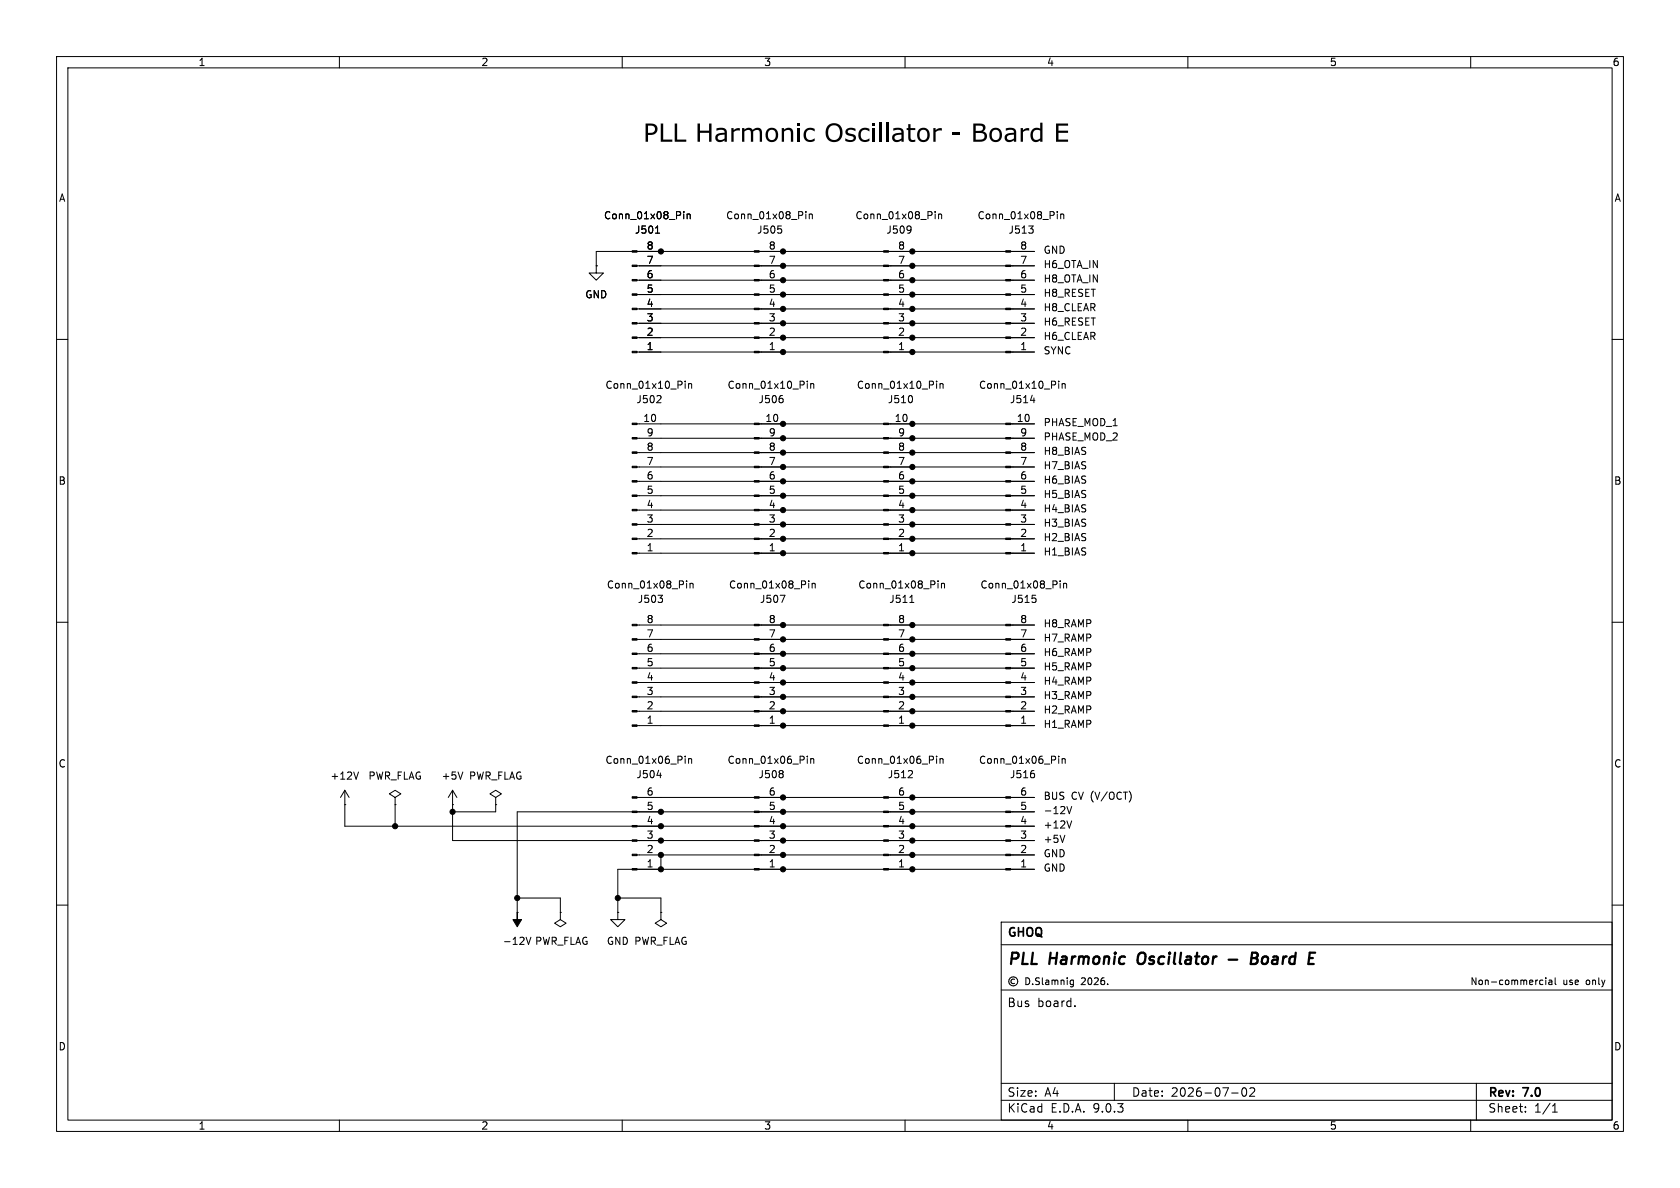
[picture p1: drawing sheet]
<svg xmlns="http://www.w3.org/2000/svg" width="297mm" height="210mm" viewBox="0 0 297 210" stroke-linecap="round" stroke-linejoin="round" font-family="sans-serif">
<g fill="none" stroke="#000" stroke-width=".18">
<path d="M10 10h277v190h-277zM12 12h273v186h-273zM60 10v2M110 10v2M160 10v2M210 10v2M260 10v2M120.9 37.4v.1M120.9 37.8v.9M121.5 38l.2-.2 .3 .1v.8M121.5 37.8v.9M137.5 39.9h.6"/>
<path d="M142.5 37.4v.1M142.5 37.8v.9M143.1 38l.1-.2 .4 .1v.8M143.1 37.8v.9M165.3 37.4v.1M165.3 37.8v.9M165.9 37.8v.9M165.9 38l.2-.2 .3 .1 .1 .8M181.9 39.9h.8l-.5 .5M186.9 37.4v.1M186.9 37.8v.9M187.5 38l.2-.2 .3 .1 .1 .8"/>
<path d="M187.5 37.8v.9M105.4 47v1.3h-1.3l1.3 1.2 1.3-1.2h-1.3M105.4 47h.1M112.6 59.7h70.3M112.6 57.2h70.3M112.6 54.6h70.3M112.6 52.1h70.3M112.6 49.5h70.3M112.6 47h70.3M115.9 41.2h.7M138.1 40.5l.1 .2-.1 .5M160.9 40l.1 .1a1.07 1.07 0 0 1-.1 1"/>
<path d="M161.1 40.5l-.2 .2M182.5 40.5l.2 .2-.2 .5M182.9 44.5h-77.5v2.5M10 60h2M112.6 62.2h70.3M112.6 77.5h70.3M112.6 74.9h70.3M116.7 70l.2 .2-.1 .3-.7 .7h.8M121.1 67.4v.1M121.1 67.8v.9M121.7 67.9l.2-.1 .3 .1 .1 .8M121.7 67.8v.9"/>
<path d="M138.3 70.5l.2 .1-.2 .5M142.7 67.4v.1M142.7 67.8v.9M143.3 67.8v.9M143.3 67.9l.2-.1 .3 .1 .1 .8M161.2 70l.1 .4-.1 .7M165.6 67.4v.1M165.6 67.8v.9M166.2 67.8v.9M166.2 67.9l.2-.1 .3 .1v.8M182.2 70.8h.8M187.2 67.4v.1"/>
<path d="M187.2 67.8v.9M187.8 67.8v.9M187.8 67.9l.2-.1 .3 .1v.8M285 60h2M112.6 97.8h70.3M112.6 95.3h70.3M112.6 92.7h70.3M112.6 90.2h70.3M112.6 87.6h70.3M112.6 85.1h70.3M112.6 82.6h70.3M112.6 80h70.3"/>
<path d="M10 110h2M112.6 118.1h70.3M112.6 115.6h70.3M112.6 113h70.3M112.6 110.5h70.3M116.3 105.2h.8l-.4 .5M117 105.8l.1 .2-.1 .4M121.4 102.7v.1M121.4 103.1v.9M122 103.2l.2-.1 .3 .1v.8M122 103.1v.9M137.9 105.2h.9l-.6 1.3"/>
<path d="M143 102.7v.1M143 103.1v.9M143.6 103.1v.9M143.6 103.2l.2-.1 .3 .1v.8M160.8 106.5h.8M165.8 102.7v.1M165.8 103.1v.9M166.4 103.2l.2-.1 .3 .1 .1 .8M166.4 103.1v.9M182.5 105.2h.6M183 105.8l.2 .2-.2 .4M187.4 102.7v.1"/>
<path d="M187.4 103.1v.9M188 103.2l.2-.1 .3 .1 .1 .8M188 103.1v.9M285 110h2M61 139.7v6.4h121.9M61 139.7l-.8 1.3M61 139.7l.7 1.3M63.4 136.5l-.4 1.2M80 139.7v8.9h102.9M80 139.7l-.8 1.3M80 139.7l.8 1.3M81.8 136.5l-.4 1.2"/>
<path d="M112.6 128.3h70.3M112.6 125.7h70.3M112.6 123.2h70.3M112.6 120.7h70.3M116.1 137.1h.8M121.1 133.7v.1M121.1 134.1v.8M121.7 134.2l.2-.1 .3 .1 .1 .7M121.7 134.1v.8M138.3 136.3l.2 .2-.2 .2M138.3 136.8l.2 .2-.2 .4M142.7 133.7v.1"/>
<path d="M142.7 134.1v.8M143.3 134.1v.8M143.3 134.2l.2-.1 .3 .1 .1 .7M161.2 136.3l.1 .2v.3l-.8 .7h.8M165.6 133.7v.1M165.6 134.1v.8M166.2 134.2l.2-.1 .3 .1v.7M166.2 134.1v.8M182.8 136.8l.1 .1-.1 .5M187.2 133.7v.1M187.2 134.1v.8M187.8 134.2l.2-.1 .3 .1v.7"/>
<path d="M187.8 134.1v.8M61 142.2h.1M69.8 141l-1-.7 1-.6 1.1 .6-1.1 .7v1.2M69.8 142.2h.1M69.8 142.2v3.9M80 142.2h.1M87.6 141l-1-.7 1-.6 1 .6-1 .7v1.2M87.6 142.2h.1M87.6 142.2v1.3h-7.6M91.4 158.8h7.7v2.5M109.2 158.8h7.6v2.5M112.6 151.1h70.3"/>
<path d="M112.6 141h70.3M116.8 151.1v2.6M182.9 153.7h-73.7v7.6M182.9 143.5h-91.5v17.8M188.3 147.6l-.5 1.3M188.6 142.6l.4 1.2 .5-1.2M189.5 145.1l-.5 1.3M10 160h2M91.4 161.3h.1M93 165.7l.4 1.2 .5-1.2M99.1 161.3v1.3l1 .6-1 .6-1.1-.6 1.1-.6M99.1 161.3h.1"/>
<path d="M109.2 161.3v1.3h1.3l-1.3 1.2-1.3-1.2h1.3M109.2 161.3h.1M116.8 161.3v1.3l1.1 .6-1.1 .6-1-.6 1-.6M116.8 161.3h.1M177 163h108v35h-108zM177 167h108M177 175h108M179.4 173.1a.41 .41 0 0 0-.7 .4 .41 .41 0 0 0 .7 .3M181.4 172.9a.61 .61 0 0 1 .7 .6 .61 .61 0 0 1-.7 .6zM182.6 173.9v.2M183.8 172.9h-.5l-.2 .2 .1 .3 .5 .2v.3l-.2 .2-.4-.1M184.3 172.9v1l.1 .2"/>
<path d="M184.9 173.3h.5v.8M185.4 173.5l-.4 .1-.2 .2 .2 .3 .4-.1M186 173.4l.3-.1 .2 .1M186 173.3v.8M186.5 173.4l.2-.1h.3v.8M186.5 173.4v.7M187.6 173.4l.2-.1h.2l.1 .8M187.6 173.3v.8M188.7 172.9v.1M188.7 173.3v.8M189.8 173.3h-.4l-.2 .2 .1 .5h.5M189.8 173.3v.9l-.3 .3-.3-.1"/>
<path d="M190 177.8v.1M272.4 173.3h.4M272.8 174l-.4 .1M273.3 172.9v.1M273.3 173.3v.8M273.8 173.3h.5l.1 .8M274.4 173.5l-.4 .1-.2 .2 .2 .3 .4-.1M274.9 172.9v1l.2 .2M285 160h2M60 198v2M110 198v2M160 198v2"/>
<path d="M177 191.5h108M177 194.5h108M197 191.5v3M210 198v2M217.7 193.2h1.2M219.7 192.4l.2-.1a.81 .81 0 0 1 .6 .6 .81 .81 0 0 1-.3 .8l-.2 .1a.81 .81 0 0 1-.3-1.4zM221 192.4l.5-.1 .2 .1 .1 .3-.9 1.1h.9M260 198v2M261 191.5v6.5M269.7 196.5v.1M269.7 195.7v.1M274.5 196.6h.8"/>
<path d="M274.5 195.5l.4-.4v1.5"/>
<circle cx="179.1" cy="173.5" r=".8"/>
</g>
<path d="M201.3 168.7a1.5 1.5 0 0 0 0 1.6M217.2 169.6h1.5M221.2 169.4h.7M221.4 168.4h.6a.49 .49 0 0 1 .4 .5 .49 .49 0 0 1-.5 .5l.3 .1a.58 .58 0 0 1-.3 .9h-.8z" fill="none" stroke="#000" stroke-width=".4"/>
<g fill="#000" stroke="#000" stroke-width=".18">
<path d="M111.8 59.6h.8v.2h-.8zM111.8 57h.8v.3h-.8zM111.8 54.5h.8v.2h-.8zM111.8 51.9h.8v.3h-.8zM111.8 49.4h.8v.3h-.8zM111.8 46.9h.8v.2h-.8zM111.8 44.3h.8v.3h-.8zM133.3 59.6h.9v.2h-.9zM133.3 57h.9v.3h-.9zM133.3 54.5h.9v.2h-.9zM133.3 51.9h.9v.3h-.9zM133.3 49.4h.9v.3h-.9z"/>
<path d="M133.3 46.9h.9v.2h-.9zM133.3 44.3h.9v.3h-.9zM156.2 59.6h.9v.2h-.9zM156.2 57h.9v.3h-.9zM156.2 54.5h.9v.2h-.9zM156.2 51.9h.9v.3h-.9zM156.2 49.4h.9v.3h-.9zM156.2 46.9h.9v.2h-.9zM156.2 44.3h.9v.3h-.9zM177.8 59.6h.9v.2h-.9zM177.8 57h.9v.3h-.9zM177.8 54.5h.9v.2h-.9z"/>
<path d="M177.8 51.9h.9v.3h-.9zM177.8 49.4h.9v.3h-.9zM177.8 46.9h.9v.2h-.9zM177.8 44.3h.9v.3h-.9zM111.8 62.1h.8v.3h-.8zM111.8 77.3h.8v.3h-.8zM111.8 74.8h.8v.3h-.8zM133.3 77.3h.9v.3h-.9zM133.3 74.8h.9v.3h-.9zM133.3 62.1h.9v.3h-.9zM156.2 62.1h.9v.3h-.9zM156.2 77.3h.9v.3h-.9z"/>
<path d="M156.2 74.8h.9v.3h-.9zM177.8 77.3h.9v.3h-.9zM177.8 74.8h.9v.3h-.9zM177.8 62.1h.9v.3h-.9zM111.8 97.7h.8v.2h-.8zM111.8 95.1h.8v.3h-.8zM111.8 92.6h.8v.2h-.8zM111.8 90h.8v.3h-.8zM111.8 87.5h.8v.3h-.8zM111.8 85h.8v.2h-.8zM111.8 82.4h.8v.3h-.8zM111.8 79.9h.8v.2h-.8z"/>
<path d="M133.3 97.7h.9v.2h-.9zM133.3 95.1h.9v.3h-.9zM133.3 92.6h.9v.2h-.9zM133.3 90h.9v.3h-.9zM133.3 87.5h.9v.3h-.9zM133.3 85h.9v.2h-.9zM133.3 82.4h.9v.3h-.9zM133.3 79.9h.9v.2h-.9zM156.2 97.7h.9v.2h-.9zM156.2 95.1h.9v.3h-.9zM156.2 92.6h.9v.2h-.9zM156.2 90h.9v.3h-.9z"/>
<path d="M156.2 87.5h.9v.3h-.9zM156.2 85h.9v.2h-.9zM156.2 82.4h.9v.3h-.9zM156.2 79.9h.9v.2h-.9zM177.8 97.7h.9v.2h-.9zM177.8 95.1h.9v.3h-.9zM177.8 92.6h.9v.2h-.9zM177.8 90h.9v.3h-.9zM177.8 87.5h.9v.3h-.9zM177.8 85h.9v.2h-.9zM177.8 82.4h.9v.3h-.9zM177.8 79.9h.9v.2h-.9z"/>
<path d="M111.8 118h.8v.2h-.8zM111.8 115.4h.8v.3h-.8zM111.8 112.9h.8v.3h-.8zM111.8 110.4h.8v.2h-.8zM133.3 118h.9v.2h-.9zM133.3 115.4h.9v.3h-.9zM133.3 112.9h.9v.3h-.9zM133.3 110.4h.9v.2h-.9zM156.2 118h.9v.2h-.9zM156.2 115.4h.9v.3h-.9zM156.2 112.9h.9v.3h-.9zM156.2 110.4h.9v.2h-.9z"/>
<path d="M177.8 118h.9v.2h-.9zM177.8 115.4h.9v.3h-.9zM177.8 112.9h.9v.3h-.9zM177.8 110.4h.9v.2h-.9zM111.8 128.1h.8v.3h-.8zM111.8 125.6h.8v.3h-.8zM111.8 123.1h.8v.2h-.8zM111.8 120.5h.8v.3h-.8zM133.3 128.1h.9v.3h-.9zM133.3 125.6h.9v.3h-.9zM133.3 123.1h.9v.2h-.9zM133.3 120.5h.9v.3h-.9z"/>
<path d="M156.2 128.1h.9v.3h-.9zM156.2 125.6h.9v.3h-.9zM156.2 123.1h.9v.2h-.9zM156.2 120.5h.9v.3h-.9zM177.8 128.1h.9v.3h-.9zM177.8 125.6h.9v.3h-.9zM177.8 123.1h.9v.2h-.9zM177.8 120.5h.9v.3h-.9zM111.8 153.5h.8v.3h-.8zM111.8 151h.8v.3h-.8zM111.8 148.5h.8v.2h-.8zM111.8 145.9h.8v.3h-.8z"/>
<path d="M111.8 143.4h.8v.2h-.8zM111.8 140.8h.8v.3h-.8zM133.3 153.5h.9v.3h-.9zM133.3 151h.9v.3h-.9zM133.3 148.5h.9v.2h-.9zM133.3 145.9h.9v.3h-.9zM133.3 143.4h.9v.2h-.9zM133.3 140.8h.9v.3h-.9zM156.2 153.5h.9v.3h-.9zM156.2 151h.9v.3h-.9zM156.2 148.5h.9v.2h-.9zM156.2 145.9h.9v.3h-.9z"/>
<path d="M156.2 143.4h.9v.2h-.9zM156.2 140.8h.9v.3h-.9zM177.8 153.5h.9v.3h-.9zM177.8 151h.9v.3h-.9zM177.8 148.5h.9v.2h-.9zM177.8 145.9h.9v.3h-.9zM177.8 143.4h.9v.2h-.9zM177.8 140.8h.9v.3h-.9zM91.4 161.3v1.3h.8l-.8 1.2-.7-1.2h.7z"/>
<circle cx="116.8" cy="44.5" r=".46"/>
<circle cx="138.4" cy="44.5" r=".46"/>
<circle cx="138.4" cy="49.5" r=".46"/>
<circle cx="138.4" cy="54.6" r=".46"/>
<circle cx="138.4" cy="52.1" r=".46"/>
<circle cx="138.4" cy="57.2" r=".46"/>
<circle cx="138.4" cy="47" r=".46"/>
<circle cx="138.4" cy="59.7" r=".46"/>
<circle cx="161.3" cy="52.1" r=".46"/>
<circle cx="161.3" cy="44.5" r=".46"/>
<circle cx="161.3" cy="47" r=".46"/>
<circle cx="161.3" cy="54.6" r=".46"/>
<circle cx="161.3" cy="49.5" r=".46"/>
<circle cx="161.3" cy="57.2" r=".46"/>
<circle cx="161.3" cy="59.7" r=".46"/>
<circle cx="138.4" cy="77.5" r=".46"/>
<circle cx="138.4" cy="62.2" r=".46"/>
<circle cx="138.4" cy="74.9" r=".46"/>
<circle cx="161.3" cy="74.9" r=".46"/>
<circle cx="161.3" cy="62.2" r=".46"/>
<circle cx="161.3" cy="77.5" r=".46"/>
<circle cx="138.4" cy="92.7" r=".46"/>
<circle cx="138.4" cy="80" r=".46"/>
<circle cx="138.4" cy="90.2" r=".46"/>
<circle cx="138.4" cy="87.6" r=".46"/>
<circle cx="138.4" cy="95.3" r=".46"/>
<circle cx="138.4" cy="85.1" r=".46"/>
<circle cx="138.4" cy="97.8" r=".46"/>
<circle cx="138.4" cy="82.6" r=".46"/>
<circle cx="161.3" cy="82.6" r=".46"/>
<circle cx="161.3" cy="85.1" r=".46"/>
<circle cx="161.3" cy="97.8" r=".46"/>
<circle cx="161.3" cy="90.2" r=".46"/>
<circle cx="161.3" cy="95.3" r=".46"/>
<circle cx="161.3" cy="87.6" r=".46"/>
<circle cx="161.3" cy="92.7" r=".46"/>
<circle cx="161.3" cy="80" r=".46"/>
<circle cx="138.4" cy="115.6" r=".46"/>
<circle cx="138.4" cy="118.1" r=".46"/>
<circle cx="138.4" cy="113" r=".46"/>
<circle cx="138.4" cy="110.5" r=".46"/>
<circle cx="161.3" cy="113" r=".46"/>
<circle cx="161.3" cy="110.5" r=".46"/>
<circle cx="161.3" cy="115.6" r=".46"/>
<circle cx="161.3" cy="118.1" r=".46"/>
<circle cx="138.4" cy="120.7" r=".46"/>
<circle cx="138.4" cy="125.7" r=".46"/>
<circle cx="138.4" cy="123.2" r=".46"/>
<circle cx="138.4" cy="128.3" r=".46"/>
<circle cx="161.3" cy="120.7" r=".46"/>
<circle cx="161.3" cy="128.3" r=".46"/>
<circle cx="161.3" cy="125.7" r=".46"/>
<circle cx="161.3" cy="123.2" r=".46"/>
<circle cx="69.8" cy="146.1" r=".46"/>
<circle cx="80" cy="143.5" r=".46"/>
<circle cx="91.4" cy="158.8" r=".46"/>
<circle cx="109.2" cy="158.8" r=".46"/>
<circle cx="116.8" cy="148.6" r=".46"/>
<circle cx="116.8" cy="146.1" r=".46"/>
<circle cx="116.8" cy="151.1" r=".46"/>
<circle cx="116.8" cy="143.5" r=".46"/>
<circle cx="116.8" cy="153.7" r=".46"/>
<circle cx="138.4" cy="153.7" r=".46"/>
<circle cx="138.4" cy="148.6" r=".46"/>
<circle cx="138.4" cy="151.1" r=".46"/>
<circle cx="138.4" cy="143.5" r=".46"/>
<circle cx="138.4" cy="146.1" r=".46"/>
<circle cx="138.4" cy="141" r=".46"/>
<circle cx="161.3" cy="153.7" r=".46"/>
<circle cx="161.3" cy="141" r=".46"/>
<circle cx="161.3" cy="148.6" r=".46"/>
<circle cx="161.3" cy="143.5" r=".46"/>
<circle cx="161.3" cy="151.1" r=".46"/>
<circle cx="161.3" cy="146.1" r=".46"/>
</g>
<path d="M142.4 22.9a1.4 1.4 0 0 1 1.6-.1v.4a.9 .9 0 0 0-1.5 .3 .9 .9 0 0 0 1 1.2l.5-.2v.4a1.29 1.29 0 0 1-1.7-.2 1.29 1.29 0 0 1 .1-1.8zM165 22.6h.4v.4l.6-.3h.5v.4h-.6l-.5 .2v1.8h-.4zM182.5 22.9a1.14 1.14 0 0 1 1.4-.2v-1h.4v3.4h-.4v-.3a1.01 1.01 0 0 1-1.2 .2 1.01 1.01 0 0 1-.5-1.1h.4a.73 .73 0 0 0 .4 .8 .73 .73 0 0 0 .9-.2v-1.4a.82 .82 0 0 0-.9-.1 .82 .82 0 0 0-.4 .9h-.4l.1-.6z" fill="#000"/>
<g font-size="4.4">
<text x="113.7" y="26.5">PLL Harmonic</text>
<text x="145.7" y="26.5">Oscillator</text>
<text x="168.1" y="26.5">- Board E</text>
</g>
<g font-size="2.8">
<text x="178" y="171.1">PLL</text>
<text x="185.6" y="171.1">Harmonic</text>
<text x="202" y="171.1">Oscillator</text>
<text x="223.6" y="171.1">Board</text>
</g>
<g font-size="2.1">
<text x="178" y="166">GHOQ</text>
<text x="178" y="178.2">Bus</text>
<text x="183.4" y="178.2">board.</text>
<text x="178" y="196.9">KiCad</text>
<text x="178" y="194.1">Size:</text>
<text x="184.7" y="194.1">A4</text>
<text x="185.7" y="196.9">E.D.A.</text>
<text x="193.3" y="196.9">9.0.3</text>
<text x="200" y="194.1">Date:</text>
<text x="207" y="194.1">2026-07-02</text>
<text x="263" y="194.3">Rev:</text>
<text x="263" y="196.9">Sheet:</text>
<text x="269.4" y="194.3">7.0</text>
<text x="271.2" y="196.9">1/1</text>
</g>
<g font-size="1.8">
<text x="35" y="11.9">1</text>
<text x="85" y="11.9">2</text>
<text x="135" y="11.9">3</text>
<text x="185" y="11.9">4</text>
<text x="235" y="11.9">5</text>
<text x="285" y="11.9">6</text>
<text x="10.3" y="35.9">A</text>
<text x="285.3" y="35.9">A</text>
<text x="106.7" y="39">Conn_01x08_Pin</text>
<text x="112.2" y="41.5">J501</text>
<text x="128.3" y="39">Conn_01x08_Pin</text>
<text x="133.7" y="41.5">J505</text>
<text x="151.1" y="39">Conn_01x08_Pin</text>
<text x="156.6" y="41.5">J509</text>
<text x="172.7" y="39">Conn_01x08_Pin</text>
<text x="178.2" y="41.5">J513</text>
<text x="114.2" y="46.7">7</text>
<text x="114.2" y="44.2">8</text>
<text x="135.8" y="46.7">7</text>
<text x="135.8" y="44.2">8</text>
<text x="158.7" y="46.7">7</text>
<text x="158.7" y="44.2">8</text>
<text x="180.3" y="46.7">7</text>
<text x="180.3" y="44.2">8</text>
<text x="184.4" y="45.1">GND</text>
<text x="184.4" y="47.6">H6_OTA_IN</text>
<text x="103.4" y="52.9">GND</text>
<text x="114.2" y="51.8">5</text>
<text x="114.2" y="49.3">6</text>
<text x="135.8" y="51.8">5</text>
<text x="135.8" y="49.3">6</text>
<text x="158.7" y="51.8">5</text>
<text x="158.7" y="49.3">6</text>
<text x="180.3" y="51.8">5</text>
<text x="180.3" y="49.3">6</text>
<text x="184.4" y="52.7">H8_RESET</text>
<text x="184.4" y="50.1">H8_OTA_IN</text>
<text x="114.2" y="59.4">2</text>
<text x="114.2" y="56.9">3</text>
<text x="114.2" y="54.4">4</text>
<text x="135.8" y="59.4">2</text>
<text x="135.8" y="56.9">3</text>
<text x="135.8" y="54.4">4</text>
<text x="158.7" y="59.4">2</text>
<text x="158.7" y="56.9">3</text>
<text x="158.7" y="54.4">4</text>
<text x="180.3" y="59.4">2</text>
<text x="180.3" y="56.9">3</text>
<text x="180.3" y="54.4">4</text>
<text x="184.4" y="57.8">H6_RESET</text>
<text x="184.4" y="55.2">H8_CLEAR</text>
<text x="114.2" y="62">1</text>
<text x="135.8" y="62">1</text>
<text x="158.7" y="62">1</text>
<text x="180.3" y="62">1</text>
<text x="184.4" y="60.3">H6_CLEAR</text>
<text x="184.4" y="62.8">SYNC</text>
<text x="106.9" y="68.9">Conn_01x10_Pin</text>
<text x="112.4" y="71.5">J502</text>
<text x="128.5" y="68.9">Conn_01x10_Pin</text>
<text x="134" y="71.5">J506</text>
<text x="151.4" y="68.9">Conn_01x10_Pin</text>
<text x="156.9" y="71.5">J510</text>
<text x="173" y="68.9">Conn_01x10_Pin</text>
<text x="178.4" y="71.5">J514</text>
<text x="113.6" y="74.7">10</text>
<text x="114.2" y="77.2">9</text>
<text x="135.2" y="74.7">10</text>
<text x="135.8" y="77.2">9</text>
<text x="158.1" y="74.7">10</text>
<text x="158.7" y="77.2">9</text>
<text x="179.7" y="74.7">10</text>
<text x="180.3" y="77.2">9</text>
<text x="184.4" y="75.5">PHASE_MOD_1</text>
<text x="114.2" y="82.3">7</text>
<text x="114.2" y="79.8">8</text>
<text x="135.8" y="82.3">7</text>
<text x="135.8" y="79.8">8</text>
<text x="158.7" y="82.3">7</text>
<text x="158.7" y="79.8">8</text>
<text x="180.3" y="82.3">7</text>
<text x="180.3" y="79.8">8</text>
<text x="184.4" y="78.1">PHASE_MOD_2</text>
<text x="184.4" y="83.2">H7_BIAS</text>
<text x="184.4" y="80.6">H8_BIAS</text>
<text x="10.3" y="85.9">B</text>
<text x="114.2" y="89.9">4</text>
<text x="114.2" y="87.4">5</text>
<text x="114.2" y="84.8">6</text>
<text x="135.8" y="89.9">4</text>
<text x="135.8" y="87.4">5</text>
<text x="135.8" y="84.8">6</text>
<text x="158.7" y="89.9">4</text>
<text x="158.7" y="87.4">5</text>
<text x="158.7" y="84.8">6</text>
<text x="180.3" y="89.9">4</text>
<text x="180.3" y="87.4">5</text>
<text x="180.3" y="84.8">6</text>
<text x="184.4" y="88.2">H5_BIAS</text>
<text x="184.4" y="85.7">H6_BIAS</text>
<text x="285.3" y="85.9">B</text>
<text x="114.2" y="95">2</text>
<text x="114.2" y="92.5">3</text>
<text x="135.8" y="95">2</text>
<text x="135.8" y="92.5">3</text>
<text x="158.7" y="95">2</text>
<text x="158.7" y="92.5">3</text>
<text x="180.3" y="95">2</text>
<text x="180.3" y="92.5">3</text>
<text x="184.4" y="95.9">H2_BIAS</text>
<text x="184.4" y="90.8">H4_BIAS</text>
<text x="184.4" y="93.3">H3_BIAS</text>
<text x="114.2" y="97.5">1</text>
<text x="135.8" y="97.5">1</text>
<text x="158.7" y="97.5">1</text>
<text x="180.3" y="97.5">1</text>
<text x="184.4" y="98.4">H1_BIAS</text>
<text x="107.2" y="104.2">Conn_01x08_Pin</text>
<text x="112.7" y="106.8">J503</text>
<text x="128.8" y="104.2">Conn_01x08_Pin</text>
<text x="134.3" y="106.8">J507</text>
<text x="151.6" y="104.2">Conn_01x08_Pin</text>
<text x="157.1" y="106.8">J511</text>
<text x="173.2" y="104.2">Conn_01x08_Pin</text>
<text x="178.7" y="106.8">J515</text>
<text x="114.2" y="112.8">7</text>
<text x="114.2" y="110.2">8</text>
<text x="135.8" y="112.8">7</text>
<text x="135.8" y="110.2">8</text>
<text x="158.7" y="112.8">7</text>
<text x="158.7" y="110.2">8</text>
<text x="180.3" y="112.8">7</text>
<text x="180.3" y="110.2">8</text>
<text x="184.4" y="113.6">H7_RAMP</text>
<text x="184.4" y="111.1">H8_RAMP</text>
<text x="114.2" y="117.9">5</text>
<text x="114.2" y="115.3">6</text>
<text x="135.8" y="117.9">5</text>
<text x="135.8" y="115.3">6</text>
<text x="158.7" y="117.9">5</text>
<text x="158.7" y="115.3">6</text>
<text x="180.3" y="117.9">5</text>
<text x="180.3" y="115.3">6</text>
<text x="184.4" y="118.7">H5_RAMP</text>
<text x="184.4" y="116.2">H6_RAMP</text>
<text x="114.2" y="125.5">2</text>
<text x="114.2" y="122.9">3</text>
<text x="114.2" y="120.4">4</text>
<text x="135.8" y="125.5">2</text>
<text x="135.8" y="122.9">3</text>
<text x="135.8" y="120.4">4</text>
<text x="158.7" y="125.5">2</text>
<text x="158.7" y="122.9">3</text>
<text x="158.7" y="120.4">4</text>
<text x="180.3" y="125.5">2</text>
<text x="180.3" y="122.9">3</text>
<text x="180.3" y="120.4">4</text>
<text x="184.4" y="123.8">H3_RAMP</text>
<text x="184.4" y="121.3">H4_RAMP</text>
<text x="114.2" y="128">1</text>
<text x="135.8" y="128">1</text>
<text x="158.7" y="128">1</text>
<text x="180.3" y="128">1</text>
<text x="184.4" y="126.3">H2_RAMP</text>
<text x="184.4" y="128.9">H1_RAMP</text>
<text x="10.3" y="135.9">C</text>
<text x="106.9" y="135.2">Conn_01x06_Pin</text>
<text x="112.4" y="137.8">J504</text>
<text x="128.5" y="135.2">Conn_01x06_Pin</text>
<text x="134" y="137.8">J508</text>
<text x="151.4" y="135.2">Conn_01x06_Pin</text>
<text x="156.9" y="137.8">J512</text>
<text x="173" y="135.2">Conn_01x06_Pin</text>
<text x="178.4" y="137.8">J516</text>
<text x="285.3" y="135.9">C</text>
<text x="58.3" y="138">+12V</text>
<text x="65" y="138">PWR_FLAG</text>
<text x="78" y="138">+5V</text>
<text x="82.8" y="138">PWR_FLAG</text>
<text x="114.2" y="143.3">5</text>
<text x="114.2" y="140.7">6</text>
<text x="135.8" y="143.3">5</text>
<text x="135.8" y="140.7">6</text>
<text x="158.7" y="143.3">5</text>
<text x="158.7" y="140.7">6</text>
<text x="180.3" y="143.3">5</text>
<text x="180.3" y="140.7">6</text>
<text x="184.4" y="141.6">BUS</text>
<text x="189.4" y="141.6">CV (V/OCT)</text>
<text x="114.2" y="148.3">3</text>
<text x="114.2" y="145.8">4</text>
<text x="135.8" y="148.3">3</text>
<text x="135.8" y="145.8">4</text>
<text x="158.7" y="148.3">3</text>
<text x="158.7" y="145.8">4</text>
<text x="180.3" y="148.3">3</text>
<text x="180.3" y="145.8">4</text>
<text x="184.4" y="146.7">+12V</text>
<text x="184.4" y="149.2">+5V</text>
<text x="184.4" y="144.1">-12V</text>
<text x="114.2" y="153.4">1</text>
<text x="114.2" y="150.9">2</text>
<text x="135.8" y="153.4">1</text>
<text x="135.8" y="150.9">2</text>
<text x="158.7" y="153.4">1</text>
<text x="158.7" y="150.9">2</text>
<text x="180.3" y="153.4">1</text>
<text x="180.3" y="150.9">2</text>
<text x="184.4" y="151.7">GND</text>
<text x="184.4" y="154.3">GND</text>
<text x="88.8" y="167.2">-12V</text>
<text x="94.5" y="167.2">PWR_FLAG</text>
<text x="107.2" y="167.2">GND PWR_FLAG</text>
<text x="10.3" y="185.9">D</text>
<text x="285.3" y="185.9">D</text>
<text x="35" y="199.9">1</text>
<text x="85" y="199.9">2</text>
<text x="135" y="199.9">3</text>
<text x="185" y="199.9">4</text>
<text x="235" y="199.9">5</text>
<text x="285" y="199.9">6</text>
</g>
<g font-size="1.7">
<text x="191.3" y="174.3">2026.</text>
<text x="259.8" y="174.3">Non-commercial</text>
<text x="276.3" y="174.3">use</text>
<text x="280.5" y="174.3">only</text>
</g>
</svg>
